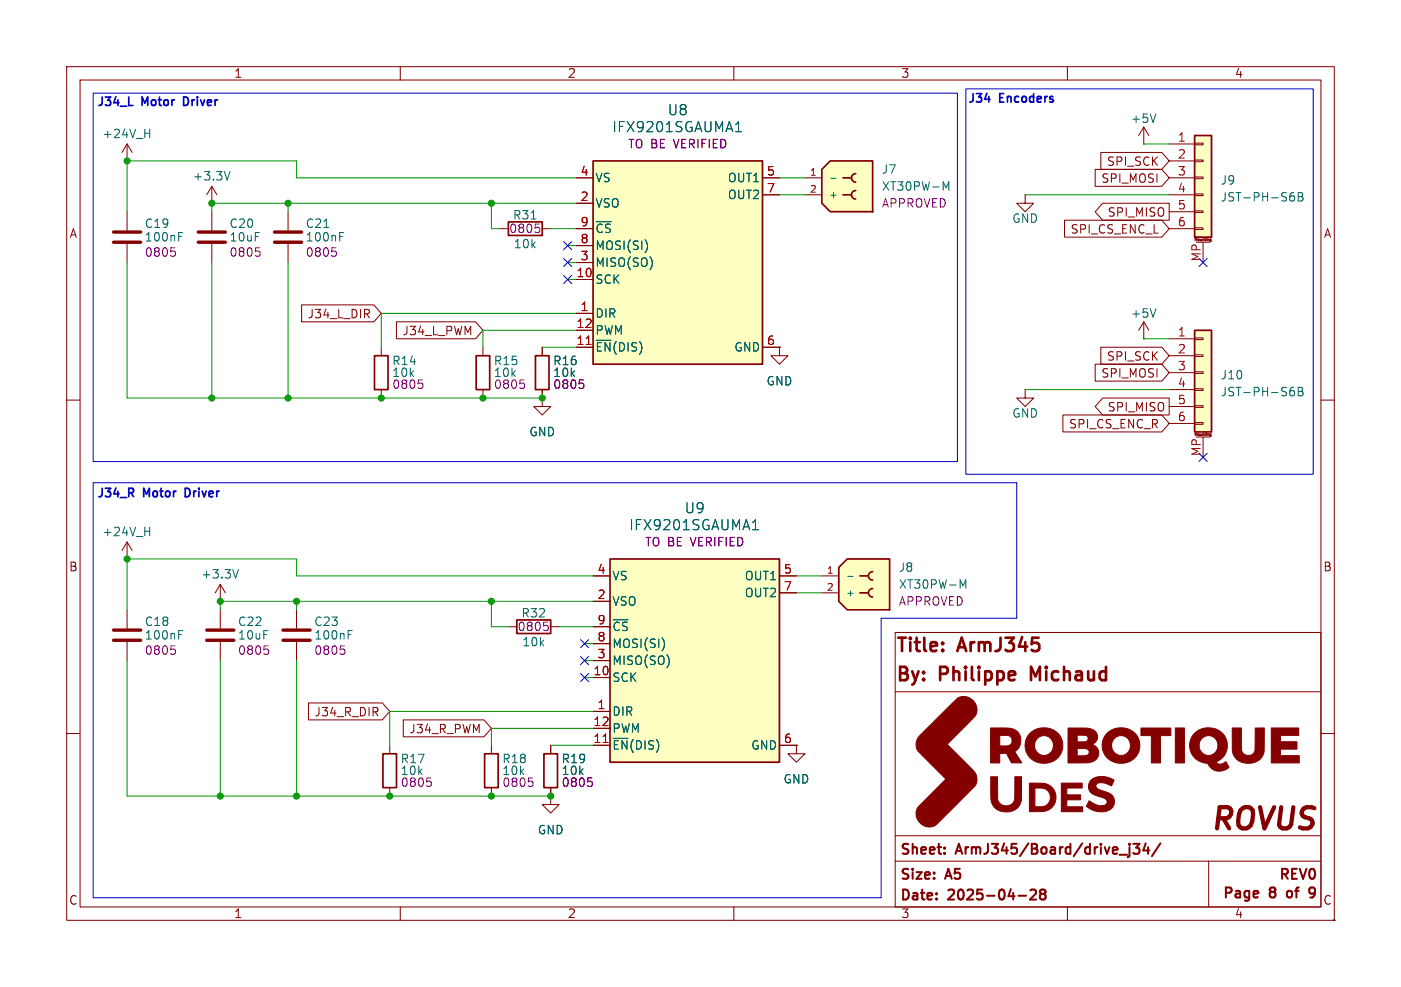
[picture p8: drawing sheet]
<svg xmlns="http://www.w3.org/2000/svg" width="210mm" height="148mm" viewBox="0 0 210 148" stroke-linecap="round" stroke-linejoin="round" font-family="sans-serif">
<g fill="none" stroke="#840000" stroke-width=".15">
<path d="M10 10h190v128h-190zM12 12h186v124h-186zM60 10v2M110 10v2M160 10v2M57.1 52.1v1.2M57.1 58.4v1.3M10 60h2M198 60h2M33 91.4v2.8M33 96.3v2.8M134.2 94.8h63.8v41.2h-63.8z"/>
<path d="M10 110h2M134.2 103.7h63.7M198 110h2M60 136v2M110 136v2M134.2 129.1h63.7M134.2 125.3h63.7M160 136v2M181.2 129.1v6.9"/>
</g>
<path d="M152.7 134.3h1.1M154.4 133.5l.3-.1 .5 .1a.41 .41 0 0 1 0 .5l-.8 .9h.9M156.2 134l-.3-.3v-.2l.3-.1 .4 .1 .1 .2v.2l-.3 .1M156.2 134l-.3 .3v.3l.3 .3 .4-.1 .1-.2v-.4l-.3-.2M156.2 134h.2M169.9 126.5h.9l-.5 .6a.41 .41 0 0 1 .5 .3v.3l-.1 .3h-.8M171.7 126.5l-.3 1h.9M172.1 127v1M173.9 126.5l-1.2 1.9M196.8 134.5l-.4 .1M196.8 133.1l-.4 .1-.1 .2v.5l.2 .1h.3" fill="none" stroke="#840000" stroke-width=".3"/>
<g fill="none" stroke="#840000" stroke-width=".4">
<path d="M134.6 95.6h1.2M135.2 95.6v2M136.5 95.6l-.1 .1 .1 .1M136.5 95.6v.1v.1M136.5 95.6v.2M137.4 95.6v1.7M138.5 95.6v1.7M142.9 100v2M143.5 97.6l.7-2 .6 2M144.7 100l-.1 .1 .1 .1M144.7 100l.1 .1-.1 .1M144.7 100v.2"/>
<path d="M145.7 100v1.7M146.7 100l-.1 .1 .1 .1M146.7 100l.1 .1-.1 .1M146.7 100v.2M150 95.6v1.5M150.7 95.6h1.3l-.7 .8M153.2 95.5l-.5 1.5M155.7 95.6h-1l-.1 1M156.8 100l-.1 .1 .1 .1M156.8 100l.1 .1-.1 .1M156.8 100v.2M159.5 100v2"/>
<path d="M165.8 100v2M135.9 100.2l-.3-.2h-.7v2M142 100.2l-.3-.2h-.8v2M154.5 102v-2l.7 1.4 .7-1.4v2"/>
</g>
<g fill="#840000" stroke="#840000" stroke-width=".15">
<path d="M138 110.2l3.8-3.8a7.6 7.6 0 0 1 2.1-1.9 1.96 1.96 0 0 1 2.3 1.1 1.96 1.96 0 0 1-.6 2.4l-3.6 3.6 3.2 3.2a2.76 2.76 0 0 1 1.3 2.1 2.13 2.13 0 0 1-1 1.6l-4.5 4.5a1.95 1.95 0 0 1-2.7 .7 1.95 1.95 0 0 1-.6-2.8l4.1-4.1-2.3-2.2a8 8 0 0 1-2.1-2.5 1.93 1.93 0 0 1 .6-1.9z"/>
<path d="M148.5 116.5h1v3.4a1.32 1.32 0 0 0 1.6 1 1.32 1.32 0 0 0 1-1.6v-2.8h1v3.5a2.38 2.38 0 0 1-3.3 1.6 2.36 2.36 0 0 1-1.3-2.7z"/>
<path d="M163.6 117a2.98 2.98 0 0 1 3.4 0l-.4 .9-.9-.4-.5-.1a.58 .58 0 0 0-.7 .1 .58 .58 0 0 0-.1 .6l.3 .3 .9 .3a1.51 1.51 0 0 1 1.3 2.1 2.39 2.39 0 0 1-2.7 .8l-.7-.2-.7-.5 .5-.8a2.16 2.16 0 0 0 2.5 .5 .71 .71 0 0 0-.7-1l-.5-.2a1.47 1.47 0 0 1-1.2-2.3z"/>
<path d="M154.3 117.4h1.1a2.39 2.39 0 0 1 2.9 2.2 2.4 2.4 0 0 1-3 2.1h-1v-2.1h.8v1.4h.6a1.44 1.44 0 0 0 1.7-1.4 1.44 1.44 0 0 0-1.7-1.4h-.6v1.4h-.8z"/>
<path d="M159.1 117.4h3.1v.8h-2.3v1h2.1v.7h-2.1v1.1h2.4v.7h-3.2z"/>
<path d="M179.1 109.9a2.83 2.83 0 0 1 3.4-.5 2.83 2.83 0 0 1 1.4 3.2 3.6 3.6 0 0 1-1.6 1.7l.2 .2a1.04 1.04 0 0 0 1.3-.3l.3 .7a.22 .22 0 0 1 .1 .2 .22 .22 0 0 1-.2 .2 1.95 1.95 0 0 1-3-.8 2.7 2.7 0 0 1-2.7-2.7h1.4a1.45 1.45 0 0 0 2.1 1.3 1.45 1.45 0 0 0 .3-2.4 1.41 1.41 0 0 0-1.5-.3 1.41 1.41 0 0 0-.9 1.4h-1.4a2.46 2.46 0 0 1 .8-1.9z"/>
<path d="M154.5 109.9a2.92 2.92 0 0 1 4.8 1.6 2.82 2.82 0 0 1-2.7 3 2.82 2.82 0 0 1-2.9-2.7h1.4a1.45 1.45 0 0 0 1.9 1.4 1.45 1.45 0 0 0 .6-2.3 1.41 1.41 0 0 0-1.6-.5 1.41 1.41 0 0 0-.9 1.4h-1.4a2.48 2.48 0 0 1 .8-1.9z"/>
<path d="M166 109.9a2.84 2.84 0 0 1 3.4-.5 2.84 2.84 0 0 1 1.4 3.1 2.85 2.85 0 0 1-3.1 1.9 2.85 2.85 0 0 1-2.5-2.7h1.4a1.44 1.44 0 0 0 1.8 1.5 1.44 1.44 0 0 0 .9-2.1 1.41 1.41 0 0 0-1.6-.7 1.41 1.41 0 0 0-1.1 1.3h-1.4a2.41 2.41 0 0 1 .8-1.8z"/>
<path d="M184.7 109.2h1.4v2.4a1.26 1.26 0 0 0 1.4 1.6 1.23 1.23 0 0 0 .6-1.4l.1-2.6h1.3v2.6a2.33 2.33 0 0 1-3.1 2.6 2.39 2.39 0 0 1-1.7-2.9z"/>
<path d="M148.5 109.2h1.2a4 4 0 0 1 2.7 .4 1.96 1.96 0 0 1-.3 3.1l1.1 1.7h-1.6l-.7-1.4h-1v1.4h-1.4v-3.3h1.4v.8h.5a.92 .92 0 0 0 1.3-1 .92 .92 0 0 0-1.3-.6h-.5v.8h-1.4z"/>
<path d="M160.1 109.2h1.4a4 4 0 0 1 2.6 .4 1.16 1.16 0 0 1 .4 1.2 1.16 1.16 0 0 1-.8 .8 1.4 1.4 0 0 1 1 1.6 1.4 1.4 0 0 1-1.5 1.2h-3.1v-1.6h1.4v.5h1a.58 .58 0 0 0 .8-.5 .58 .58 0 0 0-.8-.5h-1v.5h-1.4v-2h1.4v.5l1.2-.1a.52 .52 0 0 0 .4-.6 .52 .52 0 0 0-.7-.3l-.9-.1v.6h-1.4z"/>
<path d="M171 109.2h4.5v1.1h-1.5v4.1h-1.4v-4.1h-1.6z"/>
<path d="M176.2 109.2h1.3v5.2h-1.3z"/>
<path d="M190.6 109.2h4.1v1.1h-2.8v.9h2.5v1.1h-2.5v1h2.9v1.1h-4.2z"/>
<circle cx="200" cy="138" r=".01"/>
</g>
<path d="M56.1 53.3h2.1v5.1h-2.1z" fill="none" stroke="#840000" stroke-width=".25"/>
<path d="M62.7 57h.6M63.1 57.5l.3 .2v.3l-.3 .2M39.6 96.8h.6M40 97.3l.3 .3v.3l-.3 .2" fill="none" stroke="#840084" stroke-width=".15"/>
<path d="M31 96h4.1M31 94.5h4.1" fill="none" stroke="#840000" stroke-width=".51"/>
<path d="M179.1 49.5h2.5v15.3h-2.5z" fill="#ffffc2"/>
<g fill="none" stroke="#840000" stroke-width=".15">
<path d="M175.3 50.8h3.8M175.3 53.3h3.8M175.3 55.9h3.8M175.3 58.4h3.8M179.1 58.3h1.2v.2h-1.2zM179.1 55.8h1.2v.2h-1.2zM179.1 53.2h1.2v.3h-1.2zM179.1 50.7h1.2v.2h-1.2zM175.3 61h3.8M175.3 63.5h3.8M179.1 63.4h1.2v.2h-1.2zM179.1 60.8h1.2v.3h-1.2z"/>
<path d="M179.2 65.3v-.4l.1 .3 .1-.3v.4M179.3 65.5h2.1M180.3 65.5v3.1M180.6 64.9v.4M180.8 64.9h.1M181.4 65.1v.2h.1M181.4 65.1h.1M181.5 65.1v.3h-.1"/>
</g>
<path d="M179.1 49.5h2.5v15.3h-2.5z" fill="none" stroke="#840000" stroke-width=".25"/>
<path d="M193.5 58.6h.3l.3 .2-.2 .5h-.4M193.9 58.1l-.4 .1M194.6 58.1h.4l.2 .1 .1 .2-.3 .3a.34 .34 0 0 1 .3 .3 .34 .34 0 0 1-.2 .4h-.5zM194.6 58.7h.4" fill="none" stroke="#006464" stroke-width=".15"/>
<path d="M179.1 20.3h2.5v15.3h-2.5z" fill="#ffffc2"/>
<g fill="none" stroke="#840000" stroke-width=".15">
<path d="M171.4 19.1v2.5M171.4 19.1l-.7 1.2M171.4 19.1l.8 1.2M171.4 21.6h.1M175.3 21.6h3.8M175.3 24.1h3.8M175.3 26.7h3.8M175.3 29.2h3.8M175.3 31.8h3.8M175.3 34.3h3.8M179.1 34.2h1.2v.2h-1.2zM179.1 31.6h1.2v.3h-1.2z"/>
<path d="M179.1 29.1h1.2v.2h-1.2zM179.1 26.5h1.2v.3h-1.2zM179.1 24h1.2v.3h-1.2zM179.1 21.5h1.2v.2h-1.2zM179.2 36.1v-.4l.1 .3 .1-.3v.4M179.3 36.3h2.1M180.3 36.3v3.1M180.6 35.7v.4M180.8 35.8h.1M180.9 35.7l-.1 .1M181.4 36.1v-.2h.1v.3h-.1M181.4 36.1h.1"/>
<path d="M171.4 50.8h.1M171.4 48.3l-.7 1.2M171.4 48.3v2.5M171.4 48.3l.8 1.2"/>
</g>
<path d="M179.1 20.3h2.5v15.3h-2.5z" fill="none" stroke="#840000" stroke-width=".25"/>
<path d="M173.3 17.1l-.5 1.3M193.5 29.4h.3l.3 .2-.2 .5h-.4M193.9 28.9l-.4 .1M194.6 28.9h.4l.2 .1 .1 .2-.3 .3a.34 .34 0 0 1 .3 .3 .34 .34 0 0 1-.2 .3h-.5zM194.6 29.5h.4M173.3 46.3l-.5 1.3" fill="none" stroke="#006464" stroke-width=".15"/>
<path d="M123.2 25.4l1.3-1.3h6.3v7.7h-6.3l-1.3-1.3z" fill="#ffffc2"/>
<path d="M123.2 25.4l1.3-1.3h6.3v7.7h-6.3l-1.3-1.3zM126.4 26.7h1.2M126.4 29.2h1.2M128.3 26a.64 .64 0 0 0-.7 .7 .64 .64 0 0 0 .7 .6M128.3 28.6a.64 .64 0 0 0-.7 .6 .64 .64 0 0 0 .7 .6" fill="none" stroke="#840000" stroke-width=".25"/>
<path d="M120.6 26.7h2.6M120.6 29.2h2.6M153.7 58.4v1.3h1.2l-1.2 1.3-1.3-1.3h1.3M153.7 58.4h.1" fill="none" stroke="#840000" stroke-width=".15"/>
<path d="M124.5 26.7h.8M141.4 27.2l.4 1 .4-1v1.3" fill="none" stroke="#006464" stroke-width=".15"/>
<path d="M125.7 85.1l1.3-1.3h6.3v7.6h-6.3l-1.3-1.2z" fill="#ffffc2"/>
<path d="M125.7 85.1l1.3-1.3h6.3v7.6h-6.3l-1.3-1.2zM128.9 86.4h1.3M128.9 88.9h1.3M130.8 85.7a.64 .64 0 0 0-.6 .7 .64 .64 0 0 0 .6 .6M130.8 88.3a.64 .64 0 0 0-.6 .6 .64 .64 0 0 0 .6 .6" fill="none" stroke="#840000" stroke-width=".25"/>
<path d="M116.8 52.1v1.2h1.3l-1.3 1.3-1.2-1.3h1.2M116.8 52.1h.1M123.2 86.4h2.5M123.2 88.9h2.5" fill="none" stroke="#840000" stroke-width=".15"/>
<path d="M127.1 86.4h.8M143.9 86.9l.4 .9 .5-.9v1.3" fill="none" stroke="#006464" stroke-width=".15"/>
<path d="M88.9 24.1h25.4v30.5h-25.4z" fill="#ffffc2"/>
<path d="M76.2 33.3h5.1v2h-5.1zM88.9 24.1h25.4v30.5h-25.4zM71.4 53.3h2v5.1h-2zM80.3 53.3h2v5.1h-2zM57.4 113h2v5.1h-2z" fill="none" stroke="#840000" stroke-width=".25"/>
<g fill="none" stroke="#840000" stroke-width=".15">
<path d="M19 24.1h.1M19 21.6v2.5M19 31.8v2.7M19 36.6v2.8M19 21.6l-.7 1.3M19 21.6l.8 1.3M31.7 30.5h.1M31.7 27.9v2.6M31.7 31.8v2.7M31.7 36.6v2.8M31.7 27.9l-.7 1.3M31.7 27.9l.8 1.3"/>
<path d="M43.2 31.8v2.7M43.2 36.6v2.8M74.9 34.3h1.3M81.3 34.3h1.2M86.4 30.5h2.5M86.4 39.4h2.5M86.4 26.7h2.5M86.4 36.8h2.5M86.4 34.3h2.5M114.3 26.7h2.5M114.3 29.2h2.5M153.7 29.2v1.3h1.2l-1.2 1.3-1.3-1.3h1.3"/>
<path d="M153.7 29.2h.1M72.4 52.1v1.2M72.4 58.4v1.3M81.3 59.7v1.3h1.2l-1.2 1.2-1.3-1.2h1.3M81.3 59.7h.1M81.3 52.1v1.2M81.3 58.4v1.3M86.4 47h2.5M86.4 41.9h2.5M86.4 52.1h2.5M86.4 49.5h2.5M114.3 52.1h2.5"/>
<path d="M19 83.8h.1M19 81.3l-.7 1.3M19 81.3v2.5M19 91.4v2.8M19 96.3v2.8M19 81.3l.8 1.3M33 90.2h.1M33 87.6l-.7 1.3M33 87.6v2.6M33 87.6l.8 1.3M44.4 91.4v2.8M44.4 96.3v2.8"/>
<path d="M58.4 111.8v1.2M58.4 118.1v1.3M82.5 119.4v1.3h1.3l-1.3 1.2-1.2-1.2h1.2M82.5 119.4h.1M119.4 111.8v1.2h1.2l-1.2 1.3-1.3-1.3h1.3M119.4 111.8h.1"/>
</g>
<path d="M87.9 51.7h.7" fill="none" stroke="#a90000" stroke-width=".15"/>
<g fill="none" stroke="#006464" stroke-width=".15">
<path d="M21.7 20h.7M22.4 19.4v1.2M110.3 19.7h.8M110.4 18.6l.3-.4v1.5M26.8 35.5h.4M26.8 34.9h.6M34.5 25.7l-.5 1.3M48.6 34.1h.7M50.9 35.5h.4M50.9 34.9h.6M79.6 32.8h.7M97 36.5v.8"/>
<path d="M21.7 79.7h.7M22.4 79.1v1.2M26.8 95.2h.4M26.8 94.6h.6M35.7 85.4l-.4 1.3M52.2 95.2h.4M52.2 94.6h.6"/>
</g>
<g fill="none" stroke="#840084" stroke-width=".15">
<path d="M25.6 37.2h.6M26.1 37.6l.2 .3v.3l-.2 .2M38.3 37.2h.6M38.8 37.6l.2 .3v.3l-.2 .2M49.8 37.2h.6M50.2 37.6l.2 .3v.3l-.2 .2M80.3 33.6h.6M80.7 34.1l.2 .2v.3l-.2 .3M78 57h.6M78.4 57.5l.2 .2v.3l-.2 .2M86.9 57h.6M87.3 57.5l.2 .2v.3l-.2 .2"/>
<path d="M25.6 96.8h.6M26.1 97.3l.2 .3v.3l-.2 .2M51 96.8h.6M51.5 97.3l.2 .3v.3l-.2 .2M64 116.7h.6M64.4 117.1l.3 .3v.3l-.3 .2"/>
</g>
<path d="M17 36.3h4.1M17 34.8h4.1M29.7 36.3h4.1M29.7 34.8h4.1M41.1 36.3h4.1M41.1 34.8h4.1M17 96h4.1M17 94.5h4.1M42.4 96h4.1M42.4 94.5h4.1" fill="none" stroke="#840000" stroke-width=".51"/>
<path d="M91.4 83.8h25.4v30.5h-25.4z" fill="#ffffc2"/>
<path d="M77.5 93h5v2h-5zM91.4 83.8h25.4v30.5h-25.4zM72.6 113h2.1v5.1h-2.1zM81.5 113h2.1v5.1h-2.1z" fill="none" stroke="#840000" stroke-width=".25"/>
<g fill="none" stroke="#840000" stroke-width=".15">
<path d="M86.4 30.5h2.5M86.4 39.4h2.5M86.4 26.7h2.5M86.4 36.8h2.5M86.4 34.3h2.5M114.3 26.7h2.5M114.3 29.2h2.5M159.6 33h14.5l1.2 1.3-1.2 1.3h-14.5zM164.2 25.4h9.9l1.2 1.3-1.2 1.2h-9.9zM165 22.9h9.1l1.2 1.2-1.2 1.3h-9.1zM165.3 30.5h10v2.5h-10l-1.1-1.2zM45.2 45.7h10.8l1.1 1.3-1.1 1.3h-10.8z"/>
<path d="M59.4 48.3h11.9l1.1 1.2-1.1 1.3h-11.9zM81.3 59.7h.1M81.3 52.1v1.2M81.3 58.4v1.3M86.4 47h2.5M86.4 41.9h2.5M86.4 52.1h2.5M86.4 49.5h2.5M114.3 52.1h2.5M116.8 52.1h.1M164.2 54.6h9.9l1.2 1.3-1.2 1.3h-9.9zM165 52.1h9.1l1.2 1.2-1.2 1.3h-9.1z"/>
<path d="M165.3 59.7h10v2.5h-10l-1.1-1.2zM159.3 62.2h14.8l1.2 1.3-1.2 1.3h-14.8zM76.2 94h1.3M82.5 94h1.3M88.9 90.2h2.5M88.9 99.1h2.5M88.9 86.4h2.5M88.9 96.5h2.5M88.9 94h2.5M116.8 86.4h2.6M116.8 88.9h2.6M46.2 105.4h11.1l1.1 1.3-1.1 1.3h-11.1z"/>
<path d="M60.4 107.9h12.1l1.2 1.3-1.2 1.3h-12.1zM73.7 111.8v1.2M73.7 118.1v1.3M82.5 119.4h.1M82.5 111.8v1.2M82.5 118.1v1.3M88.9 106.7h2.5M88.9 101.6h2.5M88.9 111.8h2.5M88.9 109.2h2.5M116.8 111.8h2.6M119.4 111.8h.1"/>
</g>
<path d="M87.9 51.7h.7M90.4 111.3h.7" fill="none" stroke="#a90000" stroke-width=".15"/>
<path d="M110.3 19.7h.8M110.4 18.6l.3-.4v1.5M97 36.5v.8M112.8 79.4h.9M113 78.3l.2-.4v1.5M99.5 96.2v.8" fill="none" stroke="#006464" stroke-width=".15"/>
<path d="M86.9 57h.6M87.3 57.5l.2 .2v.3l-.2 .2M81.5 93.3h.6M81.9 93.8l.3 .2v.3l-.3 .3M79.2 116.7h.6M79.7 117.1l.2 .3v.3l-.2 .2M88.1 116.7h.6M88.5 117.1l.3 .3v.3l-.3 .2" fill="none" stroke="#840084" stroke-width=".15"/>
<path d="M27.8 14.5h-.3v1.3h.3M28.1 73.2h-.3v1.3h.3" fill="none" stroke="#0000c2" stroke-width=".25"/>
<path d="M14 14h129.5v55.2h-129.5zM144.8 13.3h52v57.8h-52zM14 72.4h138.4v20.3h-20.3v41.9h-118.1z" fill="none" stroke="#0000c2" stroke-width=".15"/>
<g fill="none" stroke="#009600" stroke-width=".15">
<path d="M19 39.4v20.3h62.3M31.7 39.4v20.3M43.2 30.5v1.3M43.2 39.4v20.3M73.7 30.5v3.8h1.2M82.5 34.3h3.9M85.1 39.4h1.3M85.1 36.8h1.3M86.4 26.7h-42v-2.6h-25.4v7.7M86.4 30.5h-54.7v1.3M116.8 29.2h3.8M116.8 26.7h3.8"/>
<path d="M153.7 29.2h21.6M171.4 21.6h3.9M81.3 52.1h5.1M85.1 41.9h1.3M86.4 47h-29.3v5.1M86.4 49.5h-14v2.6M153.7 58.4h21.6M171.4 50.8h3.9M19 99.1v20.3h63.5M33 99.1v20.3M44.4 90.2v1.2M44.4 99.1v20.3"/>
<path d="M73.7 90.2v3.8h2.5M83.8 94h5.1M87.6 96.5h1.3M87.6 99.1h1.3M88.9 86.4h-44.5v-2.6h-25.4v7.6M88.9 90.2h-55.9v1.2M119.4 86.4h3.8M119.4 88.9h3.8M82.5 111.8h6.4M87.6 101.6h1.3M88.9 109.2h-15.2v2.6M88.9 106.7h-30.5v5.1"/>
</g>
<g fill="none" stroke="#000084" stroke-width=".15">
<path d="M84.5 36.2l1.2 1.2M84.5 38.8l1.2 1.2M85.7 36.2l-1.2 1.2M85.7 38.8l-1.2 1.2M179.7 38.8l1.2 1.2M180.9 38.8l-1.2 1.2M84.5 41.3l1.2 1.2M85.7 41.3l-1.2 1.2M179.7 68l1.2 1.2M180.9 68l-1.2 1.2M87 98.5l1.2 1.2M87 95.9l1.2 1.2"/>
<path d="M88.2 98.5l-1.2 1.2M88.2 95.9l-1.2 1.2M87 101l1.2 1.2M88.2 101l-1.2 1.2"/>
</g>
<g fill="#009600" stroke="#009600" stroke-width=".15">
<circle cx="73.7" cy="119.4" r=".46"/>
<circle cx="82.5" cy="119.4" r=".46"/>
<circle cx="81.3" cy="59.7" r=".46"/>
<circle cx="72.4" cy="59.7" r=".46"/>
<circle cx="57.1" cy="59.7" r=".46"/>
<circle cx="73.7" cy="90.2" r=".46"/>
<circle cx="43.2" cy="30.5" r=".46"/>
<circle cx="73.7" cy="30.5" r=".46"/>
<circle cx="31.7" cy="59.7" r=".46"/>
<circle cx="43.2" cy="59.7" r=".46"/>
<circle cx="31.7" cy="30.5" r=".46"/>
<circle cx="19" cy="24.1" r=".46"/>
<circle cx="19" cy="83.8" r=".46"/>
<circle cx="33" cy="90.2" r=".46"/>
<circle cx="44.4" cy="90.2" r=".46"/>
<circle cx="58.4" cy="119.4" r=".46"/>
<circle cx="44.4" cy="119.4" r=".46"/>
<circle cx="33" cy="119.4" r=".46"/>
</g>
<text font-size="4.4" fill="#840000" x="180.8" y="125.3">ROVUS</text>
<g font-size="2.8" fill="#840000">
<text x="134.2" y="98.8">Title:</text>
<text x="143.8" y="98.8">ArmJ345</text>
<text x="134.2" y="103.1">By:</text>
<text x="141" y="103.1">Philippe</text>
<text x="155.4" y="103.1">Michaud</text>
</g>
<g font-size="2.1" fill="#006464">
<text x="100" y="17.5">U8</text>
<text x="91.7" y="20">IFX9201SGAUMA1</text>
<text x="102.5" y="77.2">U9</text>
<text x="94.2" y="79.7">IFX9201SGAUMA1</text>
</g>
<g font-size="2.1" fill="#840000">
<text x="134.8" y="128.6">Sheet:</text>
<text x="143.5" y="128.6">ArmJ345/Board/drive_j34/</text>
<text x="134.8" y="132.3">Size:</text>
<text x="134.8" y="135.4">Date:</text>
<text x="141.9" y="132.3">A5</text>
<text x="142.3" y="135.4">2025-04-28</text>
<text x="183" y="135.1">Page</text>
<text x="190.2" y="135.1">8</text>
<text x="191.4" y="132.3">REV0</text>
<text x="193.4" y="135.1">of</text>
<text x="197.4" y="135.1">9</text>
</g>
<g font-size="1.8" fill="#840000">
<text x="35" y="11.9">1</text>
<text x="85" y="11.9">2</text>
<text x="135" y="11.9">3</text>
<text x="185" y="11.9">4</text>
<text x="165" y="27.6">SPI_MOSI</text>
<text x="165.8" y="25.1">SPI_SCK</text>
<text x="10.3" y="35.9">A</text>
<text x="160.4" y="35.2">SPI_CS_ENC_L</text>
<text x="165.9" y="32.7">SPI_MISO</text>
<text x="198.4" y="35.9">A</text>
<text x="46" y="47.9">J34_L_DIR</text>
<text x="60.2" y="50.5">J34_L_PWM</text>
<text x="165" y="56.8">SPI_MOSI</text>
<text x="165.8" y="54.3">SPI_SCK</text>
<text x="160.1" y="64.5">SPI_CS_ENC_R</text>
<text x="165.9" y="61.9">SPI_MISO</text>
<text x="10.3" y="85.9">B</text>
<text x="198.3" y="85.9">B</text>
<text x="47.1" y="107.6">J34_R_DIR</text>
<text x="61.3" y="110.2">J34_R_PWM</text>
<text x="10.3" y="135.9">C</text>
<text x="35" y="137.9">1</text>
<text x="85" y="137.9">2</text>
<text x="135" y="137.9">3</text>
<text x="185" y="137.9">4</text>
<text x="198.3" y="135.9">C</text>
</g>
<g font-size="1.8" fill="#0000c2">
<text x="14.5" y="16.3">J34_L</text>
<text x="21.3" y="16.3">Motor</text>
<text x="28.1" y="16.3">Driver</text>
<text x="145" y="15.8">J34</text>
<text x="149.9" y="15.8">Encoders</text>
<text x="14.5" y="74.9">J34_R</text>
<text x="21.6" y="74.9">Motor</text>
<text x="28.3" y="74.9">Driver</text>
</g>
<g font-size="1.8" fill="#006464">
<text x="15.3" y="20.9">+24V_H</text>
<text x="169.4" y="18.6">+5V</text>
<text x="28.8" y="27.3">+3.3V</text>
<text x="89.2" y="27.5">VS</text>
<text x="109" y="27.5">OUT1</text>
<text x="132.1" y="26.3">J7</text>
<text x="132.1" y="28.8">XT30PW-M</text>
<text x="182.9" y="27.9">J9</text>
<text x="21.6" y="34.4">C19</text>
<text x="34.3" y="34.4">C20</text>
<text x="45.7" y="34.4">C21</text>
<text x="89.2" y="31.3">VSO</text>
<text x="89.2" y="35.2">~{CS}</text>
<text x="109" y="30.1">OUT2</text>
<text x="151.6" y="33.6">GND</text>
<text x="182.9" y="30.4">JST-PH-S6B</text>
<text x="21.6" y="36.4">100nF</text>
<text x="34.3" y="36.4">10uF</text>
<text x="45.7" y="36.4">100nF</text>
<text x="76.9" y="37.4">10k</text>
<text x="89.2" y="40.2">MISO(SO)</text>
<text x="89.2" y="37.7">MOSI(SI)</text>
<text x="89.2" y="47.9">DIR</text>
<text x="89.2" y="42.8">SCK</text>
<text x="169.4" y="47.9">+5V</text>
<text x="89.2" y="52.9">~{EN}(DIS)</text>
<text x="89.2" y="50.4">PWM</text>
<text x="110" y="52.9">GND</text>
<text x="58.7" y="55">R14</text>
<text x="73.9" y="55">R15</text>
<text x="82.8" y="55">R16</text>
<text x="114.8" y="58">GND</text>
<text x="182.9" y="57.1">J10</text>
<text x="182.9" y="59.6">JST-PH-S6B</text>
<text x="79.2" y="65.6">GND</text>
<text x="151.6" y="62.8">GND</text>
<text x="15.3" y="80.6">+24V_H</text>
<text x="30.1" y="87">+3.3V</text>
<text x="91.7" y="87.2">VS</text>
<text x="111.5" y="87.2">OUT1</text>
<text x="111.5" y="89.8">OUT2</text>
<text x="134.6" y="86">J8</text>
<text x="134.6" y="88.5">XT30PW-M</text>
<text x="21.6" y="94.1">C18</text>
<text x="35.6" y="94.1">C22</text>
<text x="47" y="94.1">C23</text>
<text x="91.7" y="91">VSO</text>
<text x="91.7" y="94.8">~{CS}</text>
<text x="21.6" y="96.1">100nF</text>
<text x="35.6" y="96.1">10uF</text>
<text x="47" y="96.1">100nF</text>
<text x="78.2" y="97.1">10k</text>
<text x="91.7" y="99.9">MISO(SO)</text>
<text x="91.7" y="97.4">MOSI(SI)</text>
<text x="91.7" y="107.5">DIR</text>
<text x="91.7" y="102.5">SCK</text>
<text x="91.7" y="112.6">~{EN}(DIS)</text>
<text x="91.7" y="110.1">PWM</text>
<text x="112.5" y="112.6">GND</text>
<text x="60" y="114.7">R17</text>
<text x="75.2" y="114.7">R18</text>
<text x="84.1" y="114.7">R19</text>
<text x="117.3" y="117.7">GND</text>
<text x="80.5" y="125.3">GND</text>
</g>
<g font-size="1.8" fill="#840084">
<text x="94.1" y="22.5">TO BE VERIFIED</text>
<text x="76.2" y="35.2">0805</text>
<text x="76.8" y="33.1">R31</text>
<text x="132.1" y="31.3">APPROVED</text>
<text x="21.6" y="38.7">0805</text>
<text x="34.3" y="38.7">0805</text>
<text x="45.7" y="38.7">0805</text>
<text x="58.7" y="56.7">10k</text>
<text x="58.7" y="58.5">0805</text>
<text x="73.9" y="56.7">10k</text>
<text x="73.9" y="58.5">0805</text>
<text x="82.8" y="56.7">10k</text>
<text x="82.8" y="58.5">0805</text>
<text x="96.6" y="82.1">TO BE VERIFIED</text>
<text x="77.5" y="94.8">0805</text>
<text x="78.1" y="92.8">R32</text>
<text x="134.6" y="91">APPROVED</text>
<text x="21.6" y="98.4">0805</text>
<text x="35.6" y="98.4">0805</text>
<text x="47" y="98.4">0805</text>
<text x="60" y="116.4">10k</text>
<text x="60" y="118.2">0805</text>
<text x="75.2" y="116.4">10k</text>
<text x="75.2" y="118.2">0805</text>
<text x="84.1" y="116.4">10k</text>
<text x="84.1" y="118.2">0805</text>
</g>
<g font-size="1.8" fill="#a90000">
<text x="176.5" y="21.3">1</text>
<text x="176.5" y="23.9">2</text>
<text x="86.9" y="26.4">4</text>
<text x="114.9" y="26.4">5</text>
<text x="114.9" y="29">7</text>
<text x="176.5" y="26.4">3</text>
<text x="176.5" y="29">4</text>
<text x="86.9" y="30.2">2</text>
<text x="86.9" y="34">9</text>
<text x="176.5" y="31.5">5</text>
<text x="176.5" y="34">6</text>
<text x="86.3" y="41.7">10</text>
<text x="86.9" y="39.1">3</text>
<text x="86.9" y="36.6">8</text>
<text x="180.1" y="39.3" transform="rotate(-90 180.1 39.3)">MP</text>
<text x="86.9" y="46.7">1</text>
<text x="86.3" y="51.8">11</text>
<text x="86.3" y="49.3">12</text>
<text x="114.9" y="51.8">6</text>
<text x="176.5" y="50.5">1</text>
<text x="176.5" y="53.1">2</text>
<text x="176.5" y="55.6">3</text>
<text x="176.5" y="58.2">4</text>
<text x="176.5" y="60.7">5</text>
<text x="176.5" y="63.2">6</text>
<text x="180.1" y="68.5" transform="rotate(-90 180.1 68.5)">MP</text>
<text x="89.5" y="89.9">2</text>
<text x="89.5" y="86.1">4</text>
<text x="117.4" y="86.1">5</text>
<text x="117.4" y="88.6">7</text>
<text x="89.5" y="93.7">9</text>
<text x="88.9" y="101.3">10</text>
<text x="89.5" y="98.8">3</text>
<text x="89.5" y="96.3">8</text>
<text x="89.5" y="106.4">1</text>
<text x="88.9" y="111.5">11</text>
<text x="88.9" y="109">12</text>
<text x="117.4" y="111.5">6</text>
</g>
<g font-size="1.4" fill="#a90000">
<text x="121.3" y="26.4">1</text>
<text x="121.3" y="29">2</text>
<text x="123.8" y="86.1">1</text>
<text x="123.8" y="88.6">2</text>
</g>
<g font-size="1.4" fill="#006464">
<text x="124.2" y="29.9">+</text>
<text x="126.7" y="89.6">+</text>
</g>
<g font-size=".5" fill="#840000">
<text x="178.9" y="36.4">Mounting</text>
<text x="178.9" y="65.6">Mounting</text>
</g>
</svg>
